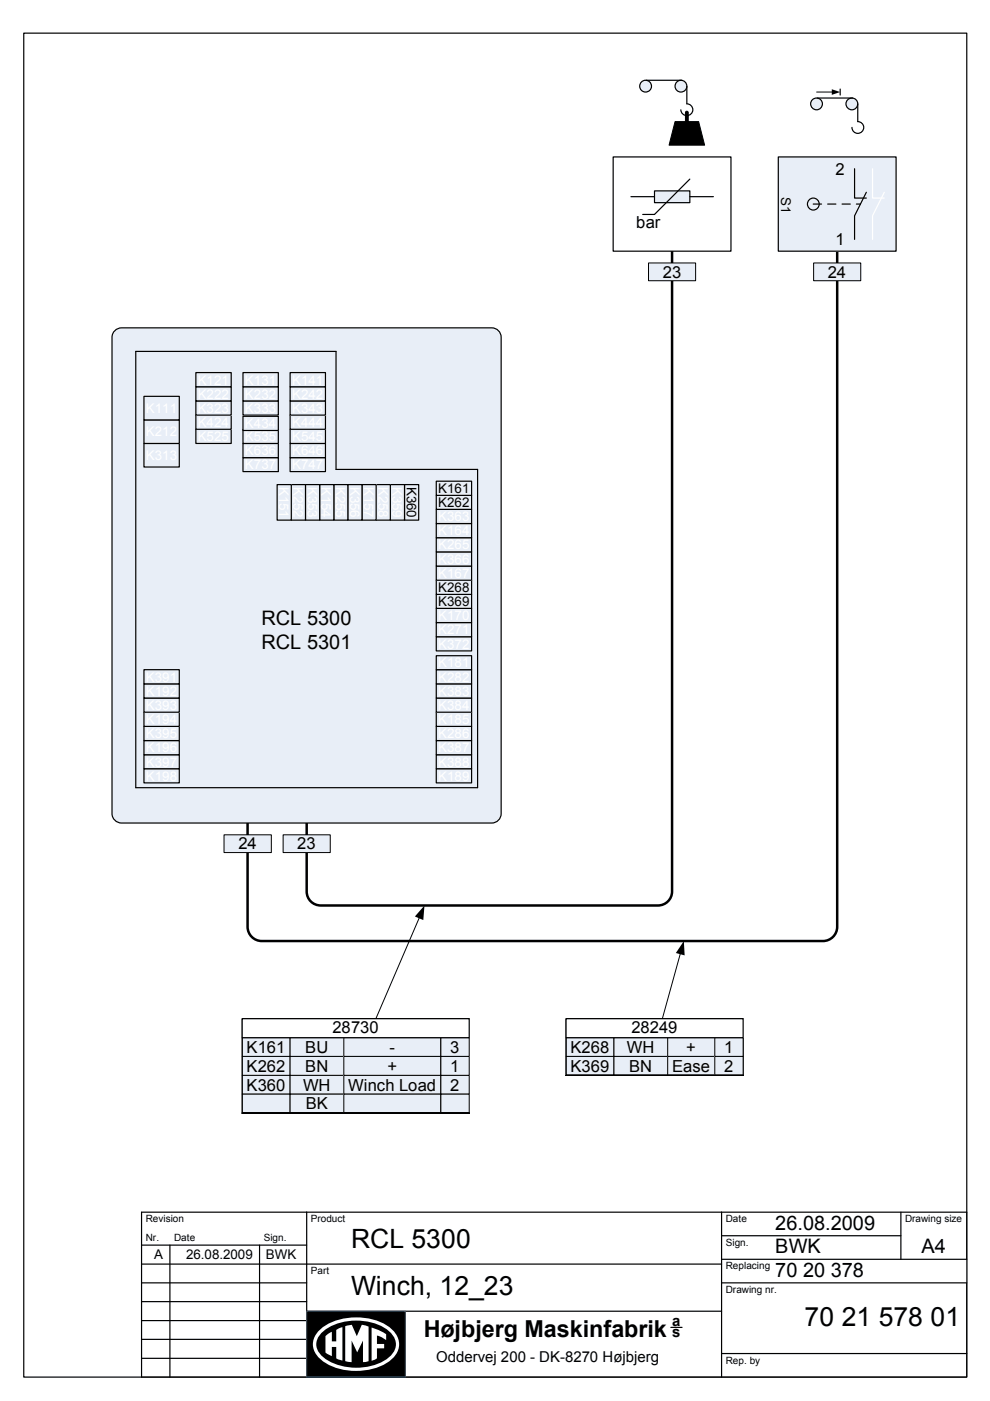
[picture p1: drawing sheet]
<svg xmlns="http://www.w3.org/2000/svg" width="210mm" height="297mm" viewBox="0 0 210 297" stroke-linecap="round" stroke-linejoin="round" font-family="sans-serif">
<path d="M5 7h200v285h-200z" fill="none" stroke="#000" stroke-width=".25"/>
<path d="M163 267h42v5h-42z" fill-rule="evenodd" fill="#fff"/>
<path d="M205 257v35h-175" fill="none" stroke="#000" stroke-width=".21"/>
<g fill="none" stroke="#000" stroke-width=".25">
<path d="M65 257v35M153 257v35M191 257v10M205 257h-175v35M30 272h35M30 268h123M30 280h35M30 276h35M30 264h35M36 264v28M55 264v28M65 278h88"/>
<path d="M153 272h52M153 262h38M153 267h52M30 288h35M30 284h35M142.2 281.4h2.4M153 287h52"/>
</g>
<path d="M65 278h20.9v14h-20.9z" fill-rule="evenodd" fill="#000"/>
<path d="M65 278h20.9v14h-20.9z" fill="none" stroke="#0060ae" stroke-width=".21"/>
<path d="M67.8 281.9a12.8 12.8 0 0 1 14.6-.6 4.2 4.2 0 0 1 0 7.4 13 13 0 0 1-14.5-.6 3.9 3.9 0 0 1-.1-6.2z" fill-rule="evenodd" fill="#fff"/>
<path d="M68.5 282.3a11.9 11.9 0 0 1 14.1 0 3.3 3.3 0 0 1-.1 5.4 12 12 0 0 1-14 0 3.3 3.3 0 0 1 0-5.4zM69.1 283.2l-.1 3.6 1.4 .7v-1.9h.9v2.4l1.3 .5v-7.1l-1.3 .6v2.4h-.9v-2zM73.2 281.2v7.4l1.3 .2v-4.6l1.2 2.5 1.3-2.5v4.6l1.1-.2v-7.3l-1.4-.4-1.1 2.4-1-2.4zM78.8 281.5v7l1.1-.5v-2.1h1.5v-1h-1.5v-1.7l1.1 .4 .9 .5v-1.2l-1.5-.8z" fill-rule="evenodd" fill="#000"/>
<path d="M24.4 70.1l.8-.5 .6-.1h78.5a1.99 1.99 0 0 1 2 2v101a1.99 1.99 0 0 1-2 2h-78.5a2.02 2.02 0 0 1-2.1-2v-101l.1-.5z" fill-rule="evenodd" fill="#e8eef7"/>
<path d="M24.4 70.1l.8-.5 .6-.1h78.5a1.99 1.99 0 0 1 2 2v101a1.99 1.99 0 0 1-2 2h-78.5a2.02 2.02 0 0 1-2.1-2v-101l.1-.5z" fill="none" stroke="#000" stroke-width=".25"/>
<path d="M30.5 163h7.5v3h-7.5z" fill-rule="evenodd" fill="#e8eef7"/>
<path d="M30.5 163h7.5v3h-7.5z" fill="none" stroke="#000" stroke-width=".25"/>
<path d="M30.5 160h7.5v3h-7.5z" fill-rule="evenodd" fill="#e8eef7"/>
<path d="M30.5 160h7.5v3h-7.5z" fill="none" stroke="#000" stroke-width=".25"/>
<path d="M30.5 157h7.5v3h-7.5z" fill-rule="evenodd" fill="#e8eef7"/>
<path d="M30.5 157h7.5v3h-7.5z" fill="none" stroke="#000" stroke-width=".25"/>
<path d="M30.5 154h7.5v3h-7.5z" fill-rule="evenodd" fill="#e8eef7"/>
<path d="M30.5 154h7.5v3h-7.5z" fill="none" stroke="#000" stroke-width=".25"/>
<path d="M30.5 151h7.5v3h-7.5z" fill-rule="evenodd" fill="#e8eef7"/>
<path d="M30.5 151h7.5v3h-7.5z" fill="none" stroke="#000" stroke-width=".25"/>
<path d="M30.5 148h7.5v3h-7.5z" fill-rule="evenodd" fill="#e8eef7"/>
<path d="M30.5 148h7.5v3h-7.5z" fill="none" stroke="#000" stroke-width=".25"/>
<path d="M30.5 145h7.5v3h-7.5z" fill-rule="evenodd" fill="#e8eef7"/>
<path d="M30.5 145h7.5v3h-7.5z" fill="none" stroke="#000" stroke-width=".25"/>
<path d="M30.5 142h7.5v3h-7.5z" fill-rule="evenodd" fill="#e8eef7"/>
<path d="M30.5 142h7.5v3h-7.5z" fill="none" stroke="#000" stroke-width=".25"/>
<path d="M92.5 163h7.5v3h-7.5z" fill-rule="evenodd" fill="#e8eef7"/>
<path d="M92.5 163h7.5v3h-7.5z" fill="none" stroke="#000" stroke-width=".25"/>
<path d="M92.5 160h7.5v3h-7.5z" fill-rule="evenodd" fill="#e8eef7"/>
<path d="M92.5 160h7.5v3h-7.5z" fill="none" stroke="#000" stroke-width=".25"/>
<path d="M92.5 157h7.5v3h-7.5z" fill-rule="evenodd" fill="#e8eef7"/>
<path d="M92.5 157h7.5v3h-7.5z" fill="none" stroke="#000" stroke-width=".25"/>
<path d="M92.5 154h7.5v3h-7.5z" fill-rule="evenodd" fill="#e8eef7"/>
<path d="M92.5 154h7.5v3h-7.5z" fill="none" stroke="#000" stroke-width=".25"/>
<path d="M92.5 151h7.5v3h-7.5z" fill-rule="evenodd" fill="#e8eef7"/>
<path d="M92.5 151h7.5v3h-7.5z" fill="none" stroke="#000" stroke-width=".25"/>
<path d="M92.5 148h7.5v3h-7.5z" fill-rule="evenodd" fill="#e8eef7"/>
<path d="M92.5 148h7.5v3h-7.5z" fill="none" stroke="#000" stroke-width=".25"/>
<path d="M92.5 145h7.5v3h-7.5z" fill-rule="evenodd" fill="#e8eef7"/>
<path d="M92.5 145h7.5v3h-7.5z" fill="none" stroke="#000" stroke-width=".25"/>
<path d="M92.5 142h7.5v3h-7.5z" fill-rule="evenodd" fill="#e8eef7"/>
<path d="M92.5 142h7.5v3h-7.5z" fill="none" stroke="#000" stroke-width=".25"/>
<path d="M92.5 139h7.5v3h-7.5z" fill-rule="evenodd" fill="#e8eef7"/>
<path d="M92.5 139h7.5v3h-7.5z" fill="none" stroke="#000" stroke-width=".25"/>
<path d="M92.5 135h7.5v3h-7.5z" fill-rule="evenodd" fill="#e8eef7"/>
<path d="M92.5 135h7.5v3h-7.5z" fill="none" stroke="#000" stroke-width=".25"/>
<path d="M92.5 132h7.5v3h-7.5z" fill-rule="evenodd" fill="#e8eef7"/>
<path d="M92.5 132h7.5v3h-7.5z" fill="none" stroke="#000" stroke-width=".25"/>
<path d="M92.5 129h7.5v3h-7.5z" fill-rule="evenodd" fill="#e8eef7"/>
<path d="M92.5 129h7.5v3h-7.5z" fill="none" stroke="#000" stroke-width=".25"/>
<path d="M92.5 126h7.5v3h-7.5z" fill-rule="evenodd" fill="#e8eef7"/>
<path d="M92.5 126h7.5v3h-7.5z" fill="none" stroke="#000" stroke-width=".25"/>
<path d="M92.5 123h7.5v3h-7.5z" fill-rule="evenodd" fill="#e8eef7"/>
<path d="M92.5 123h7.5v3h-7.5z" fill="none" stroke="#000" stroke-width=".25"/>
<path d="M92.5 120h7.5v3h-7.5z" fill-rule="evenodd" fill="#e8eef7"/>
<path d="M92.5 120h7.5v3h-7.5z" fill="none" stroke="#000" stroke-width=".25"/>
<path d="M92.5 117h7.5v3h-7.5z" fill-rule="evenodd" fill="#e8eef7"/>
<path d="M92.5 117h7.5v3h-7.5z" fill="none" stroke="#000" stroke-width=".25"/>
<path d="M92.5 114h7.5v3h-7.5z" fill-rule="evenodd" fill="#e8eef7"/>
<path d="M92.5 114h7.5v3h-7.5z" fill="none" stroke="#000" stroke-width=".25"/>
<path d="M92.5 111h7.5v3h-7.5z" fill-rule="evenodd" fill="#e8eef7"/>
<path d="M92.5 111h7.5v3h-7.5z" fill="none" stroke="#000" stroke-width=".25"/>
<path d="M92.5 108h7.5v3h-7.5z" fill-rule="evenodd" fill="#e8eef7"/>
<path d="M92.5 108h7.5v3h-7.5z" fill="none" stroke="#000" stroke-width=".25"/>
<path d="M92.5 105h7.5v3h-7.5z" fill-rule="evenodd" fill="#e8eef7"/>
<path d="M92.5 105h7.5v3h-7.5z" fill="none" stroke="#000" stroke-width=".25"/>
<path d="M92.5 102h7.5v3h-7.5z" fill-rule="evenodd" fill="#e8eef7"/>
<path d="M92.5 102h7.5v3h-7.5z" fill="none" stroke="#000" stroke-width=".25"/>
<path d="M85.8 102.7h3v7.6h-3z" fill-rule="evenodd" fill="#e8eef7"/>
<path d="M85.8 102.7h3v7.6h-3z" fill="none" stroke="#000" stroke-width=".25"/>
<path d="M82.8 102.7h3v7.6h-3z" fill-rule="evenodd" fill="#e8eef7"/>
<path d="M82.8 102.7h3v7.6h-3z" fill="none" stroke="#000" stroke-width=".25"/>
<path d="M79.8 102.7h3v7.6h-3z" fill-rule="evenodd" fill="#e8eef7"/>
<path d="M79.8 102.7h3v7.6h-3z" fill="none" stroke="#000" stroke-width=".25"/>
<path d="M76.8 102.7h3v7.6h-3z" fill-rule="evenodd" fill="#e8eef7"/>
<path d="M76.8 102.7h3v7.6h-3z" fill="none" stroke="#000" stroke-width=".25"/>
<path d="M73.7 102.7h3.1v7.6h-3.1z" fill-rule="evenodd" fill="#e8eef7"/>
<path d="M73.7 102.7h3.1v7.6h-3.1z" fill="none" stroke="#000" stroke-width=".25"/>
<path d="M70.8 102.7h2.9v7.6h-2.9z" fill-rule="evenodd" fill="#e8eef7"/>
<path d="M70.8 102.7h2.9v7.6h-2.9z" fill="none" stroke="#000" stroke-width=".25"/>
<path d="M67.8 102.7h3v7.6h-3z" fill-rule="evenodd" fill="#e8eef7"/>
<path d="M67.8 102.7h3v7.6h-3z" fill="none" stroke="#000" stroke-width=".25"/>
<path d="M64.8 102.7h3v7.6h-3z" fill-rule="evenodd" fill="#e8eef7"/>
<path d="M64.8 102.7h3v7.6h-3z" fill="none" stroke="#000" stroke-width=".25"/>
<path d="M61.8 102.7h3v7.6h-3z" fill-rule="evenodd" fill="#e8eef7"/>
<path d="M61.8 102.7h3v7.6h-3z" fill="none" stroke="#000" stroke-width=".25"/>
<path d="M58.8 102.7h3v7.6h-3z" fill-rule="evenodd" fill="#e8eef7"/>
<path d="M58.8 102.7h3v7.6h-3z" fill="none" stroke="#000" stroke-width=".25"/>
<path d="M61.5 97h7.5v3h-7.5z" fill-rule="evenodd" fill="#e8eef7"/>
<path d="M61.5 97h7.5v3h-7.5z" fill="none" stroke="#000" stroke-width=".25"/>
<path d="M61.5 94h7.5v3h-7.5z" fill-rule="evenodd" fill="#e8eef7"/>
<path d="M61.5 94h7.5v3h-7.5z" fill="none" stroke="#000" stroke-width=".25"/>
<path d="M61.5 91h7.5v3h-7.5z" fill-rule="evenodd" fill="#e8eef7"/>
<path d="M61.5 91h7.5v3h-7.5z" fill="none" stroke="#000" stroke-width=".25"/>
<path d="M61.5 88h7.5v3h-7.5z" fill-rule="evenodd" fill="#e8eef7"/>
<path d="M61.5 88h7.5v3h-7.5z" fill="none" stroke="#000" stroke-width=".25"/>
<path d="M61.5 85h7.5v3h-7.5z" fill-rule="evenodd" fill="#e8eef7"/>
<path d="M61.5 85h7.5v3h-7.5z" fill="none" stroke="#000" stroke-width=".25"/>
<path d="M61.5 82h7.5v3h-7.5z" fill-rule="evenodd" fill="#e8eef7"/>
<path d="M61.5 82h7.5v3h-7.5z" fill="none" stroke="#000" stroke-width=".25"/>
<path d="M61.5 79h7.5v3h-7.5z" fill-rule="evenodd" fill="#e8eef7"/>
<path d="M61.5 79h7.5v3h-7.5z" fill="none" stroke="#000" stroke-width=".25"/>
<path d="M51.5 97h7.5v3h-7.5z" fill-rule="evenodd" fill="#e8eef7"/>
<path d="M51.5 97h7.5v3h-7.5z" fill="none" stroke="#000" stroke-width=".25"/>
<path d="M51.5 94h7.5v3h-7.5z" fill-rule="evenodd" fill="#e8eef7"/>
<path d="M51.5 94h7.5v3h-7.5z" fill="none" stroke="#000" stroke-width=".25"/>
<path d="M51.5 91h7.5v3h-7.5z" fill-rule="evenodd" fill="#e8eef7"/>
<path d="M51.5 91h7.5v3h-7.5z" fill="none" stroke="#000" stroke-width=".25"/>
<path d="M51.5 88.3h7.5v3h-7.5z" fill-rule="evenodd" fill="#e8eef7"/>
<path d="M51.5 88.3h7.5v3h-7.5z" fill="none" stroke="#000" stroke-width=".25"/>
<path d="M51.5 85h7.5v3h-7.5z" fill-rule="evenodd" fill="#e8eef7"/>
<path d="M51.5 85h7.5v3h-7.5z" fill="none" stroke="#000" stroke-width=".25"/>
<path d="M51.5 82h7.5v3h-7.5z" fill-rule="evenodd" fill="#e8eef7"/>
<path d="M51.5 82h7.5v3h-7.5z" fill="none" stroke="#000" stroke-width=".25"/>
<path d="M51.5 79h7.5v3h-7.5z" fill-rule="evenodd" fill="#e8eef7"/>
<path d="M51.5 79h7.5v3h-7.5z" fill="none" stroke="#000" stroke-width=".25"/>
<path d="M41.5 91h7.5v3h-7.5z" fill-rule="evenodd" fill="#e8eef7"/>
<path d="M41.5 91h7.5v3h-7.5z" fill="none" stroke="#000" stroke-width=".25"/>
<path d="M41.5 88h7.5v3h-7.5z" fill-rule="evenodd" fill="#e8eef7"/>
<path d="M41.5 88h7.5v3h-7.5z" fill="none" stroke="#000" stroke-width=".25"/>
<path d="M41.5 85h7.5v3h-7.5z" fill-rule="evenodd" fill="#e8eef7"/>
<path d="M41.5 85h7.5v3h-7.5z" fill="none" stroke="#000" stroke-width=".25"/>
<path d="M41.5 82h7.5v3h-7.5z" fill-rule="evenodd" fill="#e8eef7"/>
<path d="M41.5 82h7.5v3h-7.5z" fill="none" stroke="#000" stroke-width=".25"/>
<path d="M41.5 79h7.5v3h-7.5z" fill-rule="evenodd" fill="#e8eef7"/>
<path d="M41.5 79h7.5v3h-7.5z" fill="none" stroke="#000" stroke-width=".25"/>
<path d="M30.5 94h7.5v5h-7.5z" fill-rule="evenodd" fill="#e8eef7"/>
<path d="M30.5 94h7.5v5h-7.5z" fill="none" stroke="#000" stroke-width=".25"/>
<path d="M30.5 89h7.5v5h-7.5z" fill-rule="evenodd" fill="#e8eef7"/>
<path d="M30.5 89h7.5v5h-7.5z" fill="none" stroke="#000" stroke-width=".25"/>
<path d="M30.5 84h7.5v5h-7.5z" fill-rule="evenodd" fill="#e8eef7"/>
<path d="M28.8 74.5h42.4v25h30.1v67.5h-72.5zM30.5 84h7.5v5h-7.5z" fill="none" stroke="#000" stroke-width=".25"/>
<path d="M130 33.3h25v20h-25z" fill-rule="evenodd" fill="#fff"/>
<path d="M130 33.3h25v20h-25z" fill="none" stroke="#000" stroke-width=".25"/>
<path d="M138.8 40.5h7.5v2.5h-7.5z" fill-rule="evenodd" fill="#e8eef7"/>
<path d="M146.3 38l-7.5 7.5h-2.5M133.8 41.7h5M138.8 40.5h7.5v2.5h-7.5zM146.3 41.7h5" fill="none" stroke="#000" stroke-width=".25"/>
<circle cx="144.4" cy="18.3" r="1.25" fill="#e8eef7"/>
<circle cx="144.4" cy="18.3" r="1.25" fill="none" stroke="#000" stroke-width=".25"/>
<circle cx="136.9" cy="18.3" r="1.25" fill="#e8eef7"/>
<g fill="none" stroke="#000" stroke-width=".25">
<path d="M137 17h7.5M145.6 18.3v3.7a1.26 1.26 0 0 1 1.3 1.3 1.26 1.26 0 0 1-1.3 1.2 1.26 1.26 0 0 1-1.2-1.2"/>
<circle cx="136.9" cy="18.3" r="1.25"/>
</g>
<path d="M143.1 25.8h2.2v-1.9l.2-.3h.3l.1 .3v1.9h2.2l1.3 5h-7.5z" fill-rule="evenodd" fill="#000"/>
<path d="M143.1 25.8h2.2v-1.9l.2-.3h.3l.1 .3v1.9h2.2l1.3 5h-7.5z" fill="none" stroke="#000" stroke-width=".21"/>
<circle cx="180.6" cy="22" r="1.25" fill="#e8eef7"/>
<circle cx="180.6" cy="22" r="1.25" fill="none" stroke="#000" stroke-width=".25"/>
<circle cx="173.1" cy="22" r="1.25" fill="#e8eef7"/>
<g fill="none" stroke="#000" stroke-width=".25">
<path d="M178.1 18.9v1.3M173.3 20.8h7.5M181.9 22v3.8a1.25 1.25 0 0 1 1.2 1.2 1.25 1.25 0 0 1-1.2 1.3 1.25 1.25 0 0 1-1.3-1.3"/>
<circle cx="173.1" cy="22" r="1.25"/>
</g>
<path d="M173.1 19.5h3.4M88.9 194.5l-13.5 31.5" fill="none" stroke="#000" stroke-width=".21"/>
<path d="M176.4 18.9l1.7 .6-1.7 .6zM90 192l-.3 3.1-1.7-.8z" fill="#000"/>
<path d="M51.4 220h10.1v4h-10.1z" fill-rule="evenodd" fill="#e8eef7"/>
<path d="M51.4 220h10.1v4h-10.1z" fill="none" stroke="#000" stroke-width=".21"/>
<path d="M51.4 224h10.1v4h-10.1z" fill-rule="evenodd" fill="#e8eef7"/>
<path d="M51.4 224h10.1v4h-10.1z" fill="none" stroke="#000" stroke-width=".21"/>
<path d="M51.4 228h10.1v4h-10.1z" fill-rule="evenodd" fill="#e8eef7"/>
<path d="M51.4 228h10.1v4h-10.1z" fill="none" stroke="#000" stroke-width=".21"/>
<path d="M51.4 232h10.1v4h-10.1z" fill-rule="evenodd" fill="#e8eef7"/>
<path d="M51.4 232h10.1v4h-10.1zM51.4 236h10.1z" fill="none" stroke="#000" stroke-width=".21"/>
<path d="M61.5 220h11.4v4h-11.4z" fill-rule="evenodd" fill="#e8eef7"/>
<path d="M61.5 220h11.4v4h-11.4z" fill="none" stroke="#000" stroke-width=".21"/>
<path d="M61.5 224h11.4v4h-11.4z" fill-rule="evenodd" fill="#e8eef7"/>
<path d="M61.5 224h11.4v4h-11.4z" fill="none" stroke="#000" stroke-width=".21"/>
<path d="M61.5 228h11.4v4h-11.4z" fill-rule="evenodd" fill="#e8eef7"/>
<path d="M61.5 228h11.4v4h-11.4z" fill="none" stroke="#000" stroke-width=".21"/>
<path d="M61.5 232h11.4v4h-11.4z" fill-rule="evenodd" fill="#e8eef7"/>
<path d="M61.5 232h11.4v4h-11.4zM61.5 236h11.4z" fill="none" stroke="#000" stroke-width=".21"/>
<path d="M72.9 220h20.6v4h-20.6z" fill-rule="evenodd" fill="#e8eef7"/>
<path d="M72.9 220h20.6v4h-20.6z" fill="none" stroke="#000" stroke-width=".21"/>
<path d="M72.9 224h20.6v4h-20.6z" fill-rule="evenodd" fill="#e8eef7"/>
<path d="M72.9 224h20.6v4h-20.6z" fill="none" stroke="#000" stroke-width=".21"/>
<path d="M72.9 228h20.6v4h-20.6z" fill-rule="evenodd" fill="#e8eef7"/>
<path d="M72.9 228h20.6v4h-20.6z" fill="none" stroke="#000" stroke-width=".21"/>
<path d="M72.9 232h20.6v4h-20.6z" fill-rule="evenodd" fill="#e8eef7"/>
<path d="M51.4 216h48.1v20h-48.1zM72.9 232h20.6v4h-20.6zM72.9 236h20.6z" fill="none" stroke="#000" stroke-width=".21"/>
<path d="M93.5 220h6v4h-6z" fill-rule="evenodd" fill="#e8eef7"/>
<path d="M93.5 220h6v4h-6z" fill="none" stroke="#000" stroke-width=".21"/>
<path d="M93.5 224h6v4h-6z" fill-rule="evenodd" fill="#e8eef7"/>
<path d="M93.5 224h6v4h-6z" fill="none" stroke="#000" stroke-width=".21"/>
<path d="M93.5 228h6v4h-6z" fill-rule="evenodd" fill="#e8eef7"/>
<path d="M93.5 228h6v4h-6z" fill="none" stroke="#000" stroke-width=".21"/>
<path d="M93.5 232h6v4h-6z" fill-rule="evenodd" fill="#e8eef7"/>
<path d="M93.5 232h6v4h-6zM93.5 236h6z" fill="none" stroke="#000" stroke-width=".21"/>
<path d="M51.4 216h48.1v4h-48.1z" fill-rule="evenodd" fill="#fff"/>
<path d="M51.4 216h48.1v4h-48.1z" fill="none" stroke="#000" stroke-width=".25"/>
<path d="M144.3 202.1l-5.5 19.9" fill="none" stroke="#000" stroke-width=".21"/>
<path d="M145 199.5l.2 3.1-1.9-.5z" fill="#000"/>
<path d="M120 220h10.2v4h-10.2z" fill-rule="evenodd" fill="#e8eef7"/>
<path d="M120 220h10.2v4h-10.2z" fill="none" stroke="#000" stroke-width=".21"/>
<path d="M120 224h10.2v4h-10.2z" fill-rule="evenodd" fill="#e8eef7"/>
<path d="M120 224h10.2v4h-10.2zM120 228h10.2z" fill="none" stroke="#000" stroke-width=".21"/>
<path d="M130.2 220h11.4v4h-11.4z" fill-rule="evenodd" fill="#e8eef7"/>
<path d="M130.2 220h11.4v4h-11.4z" fill="none" stroke="#000" stroke-width=".21"/>
<path d="M130.2 224h11.4v4h-11.4z" fill-rule="evenodd" fill="#e8eef7"/>
<path d="M130.2 224h11.4v4h-11.4zM130.2 228h11.4z" fill="none" stroke="#000" stroke-width=".21"/>
<path d="M141.6 220h10v4h-10z" fill-rule="evenodd" fill="#e8eef7"/>
<path d="M141.6 220h10v4h-10z" fill="none" stroke="#000" stroke-width=".21"/>
<path d="M141.6 224h10v4h-10z" fill-rule="evenodd" fill="#e8eef7"/>
<path d="M120 216h37.6v12h-37.6zM141.6 224h10v4h-10zM141.6 228h10z" fill="none" stroke="#000" stroke-width=".21"/>
<path d="M151.6 220h6v4h-6z" fill-rule="evenodd" fill="#e8eef7"/>
<path d="M151.6 220h6v4h-6z" fill="none" stroke="#000" stroke-width=".21"/>
<path d="M151.6 224h6v4h-6z" fill-rule="evenodd" fill="#e8eef7"/>
<path d="M151.6 224h6v4h-6zM151.6 228h6z" fill="none" stroke="#000" stroke-width=".21"/>
<path d="M120 216h37.6v4h-37.6z" fill-rule="evenodd" fill="#fff"/>
<path d="M120 216h37.6v4h-37.6z" fill="none" stroke="#000" stroke-width=".25"/>
<path d="M142.5 53.3v135.7a2.98 2.98 0 0 1-3 3h-71.5a2.96 2.96 0 0 1-3-3v-14.5M177.5 53.3v143.2a3 3 0 0 1-3 3h-119a3 3 0 0 1-3-3v-22" fill="none" stroke="#000" stroke-width=".53"/>
<path d="M137.5 55.8h10v3.7h-10z" fill-rule="evenodd" fill="#e8eef7"/>
<path d="M137.5 55.8h10v3.7h-10z" fill="none" stroke="#000" stroke-width=".21"/>
<path d="M172.5 55.8h10v3.7h-10z" fill-rule="evenodd" fill="#e8eef7"/>
<path d="M172.5 55.8h10v3.7h-10z" fill="none" stroke="#000" stroke-width=".21"/>
<path d="M165 33.3h25v20h-25z" fill-rule="evenodd" fill="#e8eef7"/>
<g fill="none" stroke="#000" stroke-width=".25">
<path d="M165 33.3h25v20h-25zM181.2 35.8v6.2h2.5M183.7 40.8l-2.5 5v5"/>
<circle cx="172.4" cy="43.3" r="1.26"/>
</g>
<path d="M172.3 43.2l1.9-.1 .1 .2-.1 .1h-1.8zM175.5 43.1h1.7l.2 .2-.2 .1h-1.7l-.2-.1zM178.5 43.1h1.8l.1 .2-.1 .1h-1.8l-.1-.1zM181.6 43.1h.8l.1 .2-.9 .1-.2-.1z" fill="#000"/>
<path d="M185 35.8v6.2h2.5M187.5 40.8l-2.5 5v5" fill="none" stroke="#fff" stroke-width=".25"/>
<path d="M47.5 177h10v3.8h-10z" fill-rule="evenodd" fill="#e8eef7"/>
<path d="M47.5 177h10v3.8h-10z" fill="none" stroke="#000" stroke-width=".21"/>
<path d="M60 177h10v3.8h-10z" fill-rule="evenodd" fill="#e8eef7"/>
<path d="M60 177h10v3.8h-10z" fill="none" stroke="#000" stroke-width=".21"/>
<g font-size="5.6">
<text x="74.4" y="264.7">RCL 5300</text>
<text x="74.4" y="274.7">Winch, 12_23</text>
<text x="170.6" y="281.2">70 21 578 01</text>
</g>
<text font-size="5" x="89.8" y="283.4">Højbjerg Maskinfabrik</text>
<g font-size="4.2">
<text x="55.5" y="132.5">RCL 5300</text>
<text x="55.5" y="137.6">RCL 5301</text>
<text x="164.4" y="260.7">26.08.2009</text>
<text x="164.4" y="265.7">BWK</text>
<text x="195.4" y="265.7">A4</text>
<text x="164.4" y="270.7">70 20 378</text>
</g>
<g font-size="3.5">
<text x="177.2" y="37">2</text>
<text x="134.9" y="48.3">bar</text>
<text x="177.2" y="52">1</text>
<text x="140.5" y="58.8">23</text>
<text x="175.5" y="58.8">24</text>
<text x="50.5" y="180.1">24</text>
<text x="63" y="180.1">23</text>
<text x="70.5" y="219.1">28730</text>
<text x="133.9" y="219.1">28249</text>
<text x="52.3" y="223.2">K161</text>
<text x="52.3" y="227.2">K262</text>
<text x="64.7" y="223.2">BU</text>
<text x="64.7" y="227.2">BN</text>
<text x="82.1" y="227.2">+</text>
<text x="82.6" y="223.2">-</text>
<text x="95.5" y="223.2">3</text>
<text x="95.5" y="227.2">1</text>
<text x="120.9" y="223.2">K268</text>
<text x="120.9" y="227.2">K369</text>
<text x="132.9" y="223.2">WH</text>
<text x="133.4" y="227.2">BN</text>
<text x="142.5" y="227.2">Ease</text>
<text x="145.5" y="223.2">+</text>
<text x="153.5" y="223.2">1</text>
<text x="153.5" y="227.2">2</text>
<text x="52.3" y="231.2">K360</text>
<text x="64.3" y="231.2">WH</text>
<text x="73.8" y="231.2">Winch Load</text>
<text x="95.5" y="231.2">2</text>
<text x="64.8" y="235.2">BK</text>
</g>
<g font-size="3.2">
<text x="142.5" y="281.2">a</text>
<text x="142.5" y="283.4">s</text>
<text x="92.5" y="288.7">Oddervej 200 - DK-8270 Højbjerg</text>
</g>
<g font-size="2.8">
<text x="165.7" y="41.8" transform="rotate(90 165.7 41.8)">S1</text>
<text x="86.2" y="103.2" transform="rotate(90 86.2 103.2)">K360</text>
<text x="92.9" y="107.5">K262</text>
<text x="92.9" y="104.5">K161</text>
<text x="92.9" y="125.5">K268</text>
<text x="92.9" y="128.5">K369</text>
<text x="32.7" y="266.8">A</text>
<text x="39.5" y="266.8">26.08.2009</text>
<text x="56.4" y="266.8">BWK</text>
</g>
<g font-size="2.8" fill="#fff">
<text x="42" y="81.5">K121</text>
<text x="51.9" y="81.5">K131</text>
<text x="61.9" y="81.5">K141</text>
<text x="42" y="84.5">K222</text>
<text x="51.9" y="84.5">K232</text>
<text x="61.9" y="84.5">K242</text>
<text x="42" y="93.5">K525</text>
<text x="51.9" y="93.5">K535</text>
<text x="51.9" y="90.8">K434</text>
<text x="61.9" y="93.5">K545</text>
<text x="51.9" y="99.5">K737</text>
<text x="51.9" y="96.5">K636</text>
<text x="61.9" y="99.5">K747</text>
<text x="61.9" y="96.5">K646</text>
<text x="62.2" y="103.2" transform="rotate(90 62.2 103.2)">K252</text>
<text x="65.2" y="103.2" transform="rotate(90 65.2 103.2)">K353</text>
<text x="68.2" y="103.2" transform="rotate(90 68.2 103.2)">K154</text>
<text x="71.2" y="103.2" transform="rotate(90 71.2 103.2)">K255</text>
<text x="74.2" y="103.2" transform="rotate(90 74.2 103.2)">K356</text>
<text x="83.2" y="103.2" transform="rotate(90 83.2 103.2)">K359</text>
<text x="92.9" y="113.5">K164</text>
<text x="92.9" y="110.5">K363</text>
<text x="92.9" y="116.5">K265</text>
<text x="92.9" y="137.5">K372</text>
<text x="92.9" y="134.5">K271</text>
<text x="92.9" y="141.5">K181</text>
<text x="30.9" y="153.5">K194</text>
<text x="92.9" y="153.5">K185</text>
<text x="30.9" y="159.5">K196</text>
<text x="92.9" y="159.5">K387</text>
<text x="30.9" y="162.5">K397</text>
<text x="92.9" y="162.5">K388</text>
</g>
<g font-size="2.1">
<text x="30.9" y="259.1">Revision</text>
<text x="30.9" y="263.1">Nr.</text>
<text x="36.9" y="263.1">Date</text>
<text x="55.9" y="263.1">Sign.</text>
<text x="65.9" y="259.1">Product</text>
<text x="153.9" y="259.1">Date</text>
<text x="191.9" y="259.1">Drawing size</text>
<text x="153.9" y="264.1">Sign.</text>
<text x="153.9" y="269.1">Replacing</text>
<text x="65.9" y="270.1">Part</text>
<text x="153.9" y="274.1">Drawing nr.</text>
<text x="153.9" y="289.1">Rep. by</text>
</g>
</svg>
